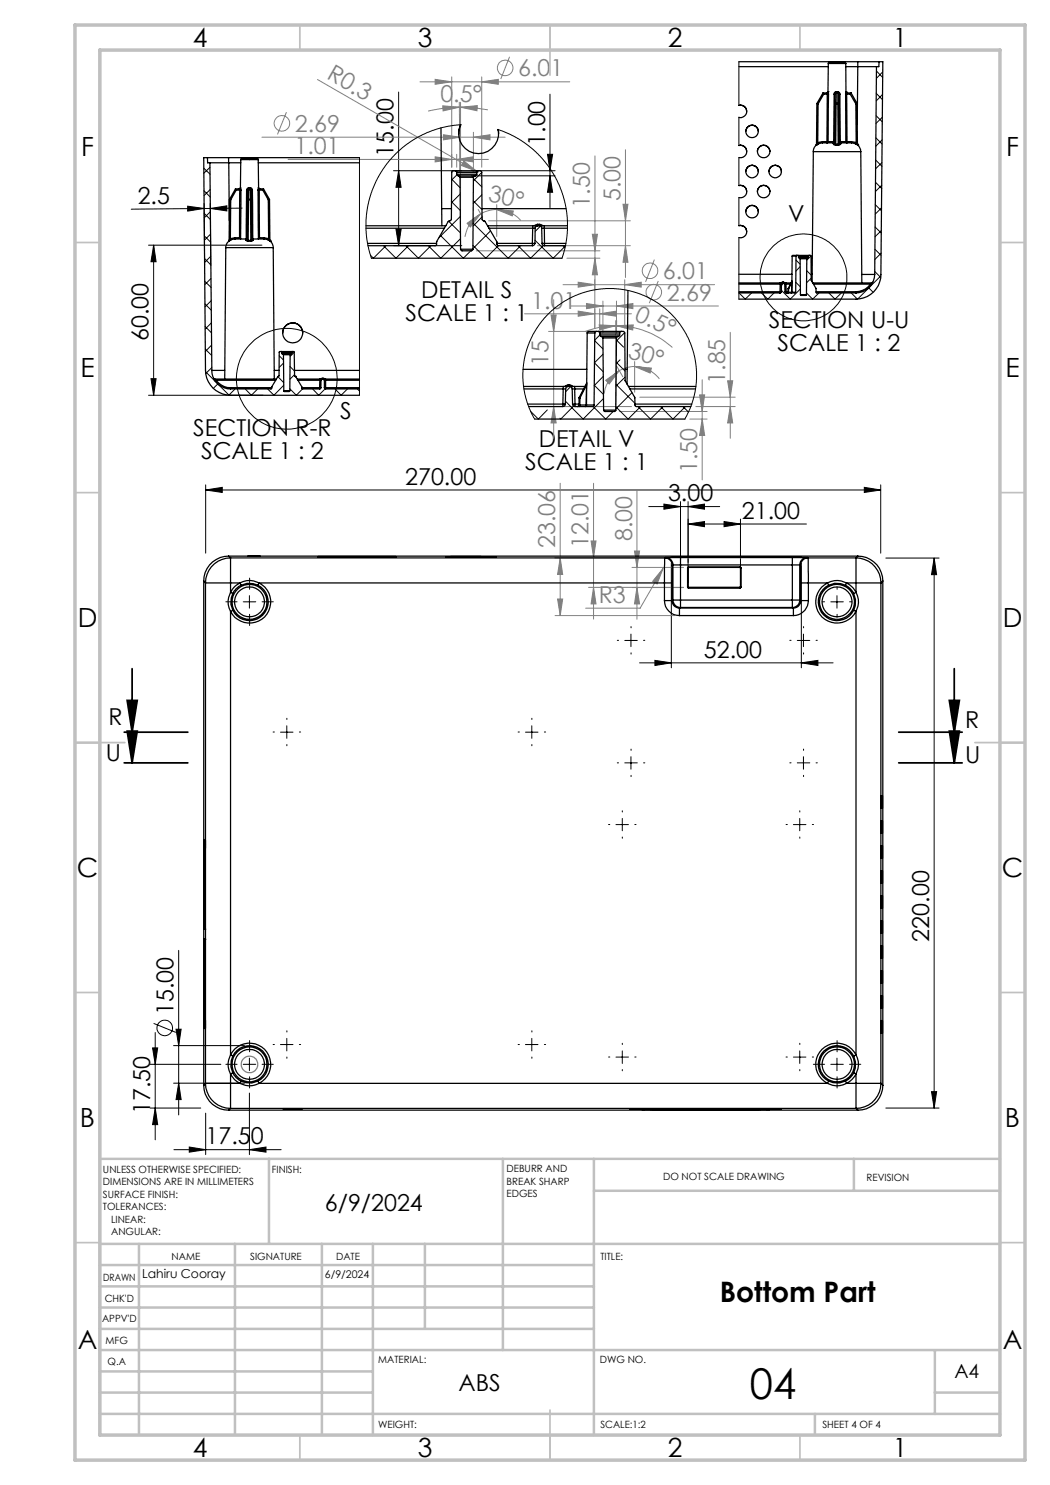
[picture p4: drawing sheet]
<svg xmlns="http://www.w3.org/2000/svg" width="210mm" height="297mm" viewBox="0 0 210 297" stroke-linecap="round" stroke-linejoin="round" font-family="sans-serif">
<g fill="none" stroke="#000" stroke-width=".2">
<path d="M79.7 18.4v30.7M110 18.8v22.7M78.7 34.1h13.7M79.7 34.1l.5 3.4h-1zM94.3 34.1h16.7M94.3 35.2h16.7M109.5 30.9h1l-.5 3.2zM110 35.2l.5 3.2h-1zM29.7 49h22.7M30.7 49l.5 3.3h-1zM30.7 49v30.1M37.5 41.2l3.3 .5-3.3 .5z"/>
<path d="M40.8 40.7l.1 12.4M40.8 41.7l-14.6 .1M40.8 41.7h1.3M42.1 40.7l.1 12.4M42.1 41.7l3.3-.5v1zM48.4 41.6l-6.3 .1M78.7 49.1h13.7M79.2 45.9h1l-.5 3.2zM29.7 79.1h22.9M30.2 75.7h1l-.5 3.4zM41.1 98l3.3-.5v1zM41.1 97v13.6"/>
<path d="M41.1 98h135M172.9 97.5l3.2 .5-3.2 .5zM176.1 97v13.6M49.9 119.1v2.5M129.8 101.3h14.1M132.8 100.8l3.3 .5-3.3 .5zM134.3 112.7v20.9M136.1 100.3v11.7M137.6 104.8l3.3-.5v1zM137.6 104.8h23.7M137.6 101.3l3.3-.5v1zM137.6 100.3v16.2"/>
<path d="M144.8 104.3l3.3 .5-3.3 .5zM148.1 103.8v12.7M160.3 112.7v20.9M167.4 119.1v2.5M177.2 111.6h10.6M186.8 111.6l.5 3.3h-1zM186.8 111.6v110M48.6 120.4h2.6M125 128.1h2.5M126.2 126.8v2.5M127.9 132.6h38.7M131 132.1l3.3 .5-3.3 .5z"/>
<path d="M159.5 128.1h2.5M160.3 132.6l3.3-.5v1zM160.7 126.8v2.5M166.2 120.4h2.5M56.1 146.4h2.5M57.4 145.2v2.5M105.1 146.4h2.5M106.4 145.2v2.5M125 152.6h2.5M126.2 151.3v2.5M159.5 152.6h2.5M160.7 151.3v2.5"/>
<path d="M40.8 167.8v2.1zM41.1 167.8v2.1zM123.2 164.9h2.5M124.5 163.7v2.5M158.7 164.9h2.5M159.9 163.7v2.5M35.7 190.1v32.9M30 212.9h14.2M30.5 209.6h1l-.5 3.3zM30.7 204.7l4.5 1.8M31 206.5v21.5M34.7 216.6h14.2"/>
<path d="M34.7 209.1h14.2M35.2 205.8h1l-.5 3.3zM35.7 216.6l.5 3.3h-1zM40.8 203.9v1.9zM41.1 203.9v1.9zM48.6 212.9h2.6M49.9 218.6v12.3M49.9 211.6v2.5M56.1 208.9h2.5M57.4 207.7v2.5M105.1 208.9h2.5M106.4 207.7v2.5"/>
<path d="M123.2 211.4h2.5M124.5 210.2v2.5M158.7 211.4h2.5M159.9 210.2v2.5M166.2 212.9h2.5M167.4 211.6v2.5M186.3 218.3h1l-.5 3.3zM30 221.6h10.1M31 221.6l.5 3.3h-1zM34.8 229.9h21.4M37.9 229.4l3.2 .5-3.2 .5zM41.1 222.6v8.3"/>
<path d="M49.9 229.9l3.3-.5v1zM177.2 221.6h10.6"/>
<circle cx="160.7" cy="55.5" r="8.7"/>
<circle cx="57.4" cy="75.8" r="10.1"/>
<circle cx="32.9" cy="205.6" r="1.55"/>
</g>
<g fill="none" stroke="#808080" stroke-width=".2">
<path d="M63.5 15.9l31.9 18.4M84 16.4h29.9M87 15.9l3.3 .5-3.3 .5zM90.3 15.4v18M96.3 16.4l3.4-.5v1zM96.3 15.4v18M101.9 11.4l-1.7 4.4M52.4 27.4h48.6M57.3 22.4l-1.8 4.5M57.6 31.9h40.1M87 31.4l3.3 .5-3.3 .5zM88.5 21.2l3.4 .2-3.3 .8z"/>
<path d="M88.7 26.9l3.3 .5-3.3 .6zM91.3 31.9l3.4-.5v1zM91.3 30.9v2.5M91.9 21.4h.2M91.9 21.4a28 28 0 0 0-6.3 .8M91.9 20.5l.1 14v-8M92.1 21.4l3.4-.3-.1 1.1zM92.1 21.4l2.1 .1 3.4 .5M92.1 20.5v28.4M92.8 32.2l2.6 2.1-3.1-1.2zM94.7 27.4l3.3-.5v1.1zM94.7 26.5v8"/>
<path d="M95.4 34.3l.2 .2M119 31.2v26.8M125.1 29.9v25.6M93.4 44.7l2.7-1.9-2 2.6zM95.2 50.2h24.8M95.6 41.9l.9 1.5M96.1 42.8a6.5 6.5 0 0 0-3.1 4.6M97.7 44.2h28.4M99.3 41.9l3.4 .3-.3 1zM99.3 41.9a6.7 6.7 0 0 0-3.2 .9M99.3 41.9a6.2 6.2 0 0 1 4.9 2.2M99.3 40.9v6.4"/>
<path d="M107.5 49.1h18.6M110.7 59.9v27.8M112.6 56.9h30.3M113.4 51.6h6.6M115.6 56.4l3.4 .5-3.4 .5zM118.5 46.8h1l-.5 3.4zM119 55.9v9.7M119 51.6l.5 3.4h-1zM124.6 40.8h1l-.5 3.4zM125 56.9l3.2-.5v1zM125 55.9v9.7M125.1 49.1l.5 3.4h-1z"/>
<path d="M130.9 51.9l-1.8 4.5M131.7 56.2l-1.8 4.4M104.9 62.8h21.4M109.7 66.3h13.5M110.2 63h1l-.5 3.3zM114.2 61.2h29.5M115.6 62.2l3.4 .6-3.4 .4zM117.3 60.7l3.3 .5-3.3 .5zM119.8 65l3.4 .2-3.3 .8zM119.9 62.8l3.4-.6v1zM119.9 61.8v3.8M120.6 60.2v6.4"/>
<path d="M121.1 76.1l2.8-2-2.1 2.7zM123.2 65.2h.1M123.2 65.2a16.9 16.9 0 0 0-6.1 1.1M123.2 64.1v16.9M123.3 61.2l3.3-.5v1zM123.3 60.2v6.4v-2.5M123.3 65.2l3.3-.2-.1 1zM123.3 65.2a17.1 17.1 0 0 1 11.2 4.3M123.4 73.3l1.2 2M123.9 74.1a6.2 6.2 0 0 0-3.1 4.6M126.9 73.3l3.4 .3-.3 1zM126.9 73.3a6.6 6.6 0 0 0-3 .8"/>
<path d="M126.9 73.3a6.2 6.2 0 0 1 5 2.5M126.9 72.3v6.2M128 79.4h19M139.9 79h1l-.5 3.3zM140.4 75.9v20.1M145.5 76.2h1l-.4 3.2zM146 66.5v21.2M109.7 81.3h16.6M110.7 81.3l.5 3.3h-1zM112 96.7v26.4M118.7 96.7v27.1M123.9 82.3h17.5"/>
<path d="M127.4 98v25.9M138 83.8h3.4M139.2 81.3h7.8M140.4 83.8l.5 3.3h-1zM146.1 81.3l.4 3.3h-1zM111 111.6h49.6M111.5 119.8h1l-.5 3.3zM112 111.6l.5 3.3h-1zM117.7 117.5h19M117.7 111.5h17.4M118.2 108.2h1l-.5 3.3zM118.7 117.5l.5 3.3h-1z"/>
<path d="M126.4 113.5h10.3M126.4 117.5h10.3M126.9 110.2h1l-.5 3.3zM127.4 117.5l.5 3.3h-1zM132.6 113.7l-1.2 3.1-.9-.5zM132.6 113.7l-4.6 7.9h-10.9M111 123.1h23.9"/>
<circle cx="101" cy="13.6" r="1.56"/>
<circle cx="56.4" cy="24.7" r="1.56"/>
<circle cx="130" cy="54.2" r="1.56"/>
<circle cx="130.8" cy="58.4" r="1.56"/>
</g>
<path d="M26.4 133.7v18.9M190.9 133.7v18.9M24.8 152.6h12.8M24.8 146.4h12.8M25.4 146.2h2l-1 6.4zM25.4 140.1h2l-1 6.3zM179.7 152.6h12.7M179.7 146.4h12.7M189.9 146.2h2l-1 6.4zM189.9 140.1h2l-1 6.3z" fill="none" stroke="#000" stroke-width=".35"/>
<circle cx="49.9" cy="212.9" r="1.65" fill="none" stroke="#808080" stroke-width=".25"/>
<g fill="none" stroke="#c0c0c0" stroke-width=".35">
<path d="M60 5v5M110 5v10M160 5v5M15 48.5h5M200 48.5h5M15 98.5h5M200 98.5h5M15 148.5h10M195 148.5h10M15 198.5h5M200 198.5h5M15 248.5h5"/>
<path d="M200 248.5h5M60 287v5M110 282v10M160 287v5"/>
</g>
<g fill="none" stroke="#c0c0c0" stroke-width=".5">
<path d="M53.8 231.8v17M100.6 231.8v38.2M118.8 231.8v55.2M118.8 238.2h81.2M170.8 231.8v6.4M200 231.8h-180v55.2M20 248.8h180M20 257.3h98.8M20 253h98.8M27.8 248.8v38.2M47 248.8v38.2M64.4 248.8v38.2"/>
<path d="M74.6 248.8v38.2M85 248.8v17M20 265.8h98.8M20 261.5h98.8M20 278.5h54.6M20 274.3h54.6M20 270h180M187 278.5h13M187 270v12.8M20 282.8h180M163 282.8v4.2"/>
</g>
<path d="M15 5h190v287h-190zM20 10h180v277h-180z" fill="none" stroke="#c0c0c0" stroke-width=".7"/>
<g fill="none" stroke="#000" stroke-width=".2" stroke-dasharray="15.2 1.3 1.3 1.3">
<path d="M49.9 117.9v-2.3M167.4 117.9v-.5M47.4 120.4h-2.2M49.9 122.9v2.2M52.4 120.4h2.3M123.7 128.1h-.2M126.2 125.6v-.3M126.2 130.6v.2M128.7 128.1h.3M158.2 128.1h-.2M160.7 125.6v-.3M160.7 130.6v.2"/>
<path d="M163.2 128.1h.3M164.9 120.4h-.5M167.4 122.9v.5M169.9 120.4h.5M54.9 146.4h-.3M57.4 143.9v-.2M57.4 148.9v.3M59.9 146.4h.2M103.9 146.4h-.3M106.4 143.9v-.2M106.4 148.9v.3M108.9 146.4h.2"/>
<path d="M123.7 152.6h-.2M126.2 150.1v-.3M126.2 155.1v.2M128.7 152.6h.3M158.2 152.6h-.2M160.7 150.1v-.3M160.7 155.1v.2M163.2 152.6h.3M122 164.9h-.3M124.5 162.4v-.2M124.5 167.4v.3M127 164.9h.2"/>
<path d="M157.5 164.9h-.3M160 162.4v-.2M160 167.4v.3M162.5 164.9h.2M47.4 212.9h-2.2M49.9 210.4v-2.3M49.9 215.4v2.2M52.4 212.9h2.3M54.9 208.9h-.3M57.4 206.4v-.2M57.4 211.4v.3M59.9 208.9h.2"/>
<path d="M103.9 208.9h-.3M106.4 206.4v-.2M106.4 211.4v.3M108.9 208.9h.2M122 211.4h-.3M124.5 208.9v-.2M124.5 213.9v.3M127 211.4h.2M157.5 211.4h-.3M160 208.9v-.2M160 213.9v.3M162.5 211.4h.2"/>
<path d="M164.9 212.9h-2.2M167.4 210.4v-2.3M167.4 215.4v2.2M169.9 212.9h2.3"/>
</g>
<g fill="#000">
<path d="M37.5 41.2l3.3 .5-3.3 .5zM42.1 41.7l3.3-.5v1z"/>
<path d="M41.1 98l3.3-.5v1zM172.9 97.5l3.2 .5-3.2 .5zM131 132.1l3.3 .5-3.3 .5zM160.3 132.6l3.3-.5v1zM137.6 104.8l3.3-.5v1zM144.8 104.3l3.3 .5-3.3 .5z"/>
<path d="M137.6 101.3l3.3-.5v1zM132.8 100.8l3.3 .5-3.3 .5z"/>
<path d="M189.9 146.2h2l-1 6.4zM25.4 146.2h2l-1 6.4z"/>
<path d="M189.9 140.1h2l-1 6.3zM25.4 140.1h2l-1 6.3z"/>
<path d="M30.5 209.6h1l-.5 3.3zM31 221.6l.5 3.3h-1zM109.5 30.9h1l-.5 3.2zM110 35.2l.5 3.2h-1z"/>
<path d="M35.7 216.6l.5 3.3h-1zM35.2 205.8h1l-.5 3.3zM186.3 218.3h1l-.5 3.3zM186.8 111.6l.5 3.3h-1zM30.2 75.7h1l-.5 3.4zM30.7 49l.5 3.3h-1zM79.2 45.9h1l-.5 3.2zM79.7 34.1l.5 3.4h-1z"/>
<path d="M49.9 229.9l3.3-.5v1zM37.9 229.4l3.2 .5-3.2 .5z"/>
</g>
<g fill="#808080">
<path d="M92.8 32.2l2.6 2.1-3.1-1.2z"/>
<path d="M123.3 65.2l3.3-.2-.1 1zM119.8 65l3.4 .2-3.3 .8z"/>
<path d="M126.9 73.3l3.4 .3-.3 1zM121.1 76.1l2.8-2-2.1 2.7z"/>
<path d="M99.3 41.9l3.4 .3-.3 1zM93.4 44.7l2.7-1.9-2 2.6z"/>
<path d="M92.1 21.4l3.4-.3-.1 1.1zM88.5 21.2l3.4 .2-3.3 .8z"/>
<path d="M91.3 31.9l3.4-.5v1zM87 31.4l3.3 .5-3.3 .5zM119.9 62.8l3.4-.6v1zM115.6 62.2l3.4 .6-3.4 .4z"/>
<path d="M96.3 16.4l3.4-.5v1zM87 15.9l3.3 .5-3.3 .5zM125 56.9l3.2-.5v1zM115.6 56.4l3.4 .5-3.4 .5z"/>
<path d="M132.6 113.7l-2.1 2.6 .9 .5zM88.7 26.9l3.3 .5-3.3 .6zM94.7 27.4l3.3-.5v1.1zM117.3 60.7l3.3 .5-3.3 .5zM123.3 61.2l3.3-.5v1z"/>
<path d="M118.7 117.5l.5 3.3h-1zM118.2 108.2h1l-.5 3.3zM111.5 119.8h1l-.5 3.3zM112 111.6l.5 3.3h-1z"/>
<path d="M126.9 110.2h1l-.5 3.3zM127.4 117.5l.5 3.3h-1zM118.5 46.8h1l-.5 3.4zM119 51.6l.5 3.4h-1zM124.6 40.8h1l-.5 3.4zM125.1 49.1l.5 3.4h-1zM110.2 63h1l-.5 3.3zM110.7 81.3l.5 3.3h-1zM145.5 76.2h1l-.4 3.2zM146.1 81.3l.4 3.3h-1zM139.9 79h1l-.5 3.3zM140.4 83.8l.5 3.3h-1z"/>
</g>
<g fill="none" stroke="#000" stroke-width=".25">
<path d="M147.8 13.3h17.8M147.8 12.3h23.8M164.6 18.6l.1 .2M164.6 18.6h.7M164.6 18.6l-1.2 2.1M164.7 18.8h.8M164.7 18.8l-1.1 2M165.3 18.6l.2 .2M165.5 18.8l-.1 9.5M165.5 18.8h.2M165.6 18.3l-.3 .3M165.6 18.3l.1 .5"/>
<path d="M165.6 18.3h.1M165.7 12.7l.1-.3h3.1l.3 .3M165.7 12.7h3.5M165.7 12.7l-.1 5.6M165.7 18.8l-.1 9.5M166.8 18.8h.2M166.8 18.8l-.1 9.5M167 18.8v2M167.3 18.6h.1M167.3 18.6l-.3 .2M167.3 18.3l-.4 .2-.1 .3M167.3 18.3v.3"/>
<path d="M167.3 18.3h.2M167.3 18.6l-.1 2.1M167.3 18.6h.3M167.5 18.3l.4 .3 .1 .2M167.5 18.3l.1 .3M167.6 18.6h.1M167.6 18.6l.2 .2M167.6 18.6v2.1M167.8 18.8h.2M167.8 18.8v2M168 18.8l.1 9.5M169.1 18.8l.1 9.5"/>
<path d="M169.1 18.8h.2M169.2 12.7v5.6M169.2 13.3h2.4M169.2 18.3l.2 .3M169.2 18.3l-.1 .5M169.2 18.3h.1M169.3 18.8l.1 9.5M169.3 18.8h.7M169.4 18.6l-.1 .2M169.4 18.6h.8M170 18.8l1.2 2M170.2 18.6l-.2 .2"/>
<path d="M170.2 18.6l1.2 2.1M171.6 13.3h3.7M171.6 12.3h4.2M171.6 12.3v1M171.6 13.3l-.2 11.6M175.3 13.3l-.4 41.6M175.8 12.3h.8l-.4 42.6a4.9 4.9 0 0 1-5 4.9h-23.4M175.8 12.3v1h-.5M41.5 31.5h-.8l.4 42.6a5 5 0 0 0 5 5h25.8M41.5 31.5h4.2M41.5 31.5v1.1h.5M42 32.6h3.8"/>
<path d="M42 32.6l.4 41.5M45.7 31.5h26.2M45.7 31.5v1.1M45.8 32.6h2.4M45.8 32.6l.1 11.5M45.9 39.9l.2 .1M45.9 39.9l-.1 8.2M46.1 40v7.8M47.1 37.8l.1 .2M47.1 37.8h.8M47.1 37.8l-1.2 2.1M47.2 38h.7"/>
<path d="M47.2 38l-1.1 2M47.9 37.8v.2M47.9 38v9.6M47.9 38h.3M48.1 37.5l-.3 .3M48.1 37.5h.1M48.1 37.5l.1 .5M48.1 37.5l-.2 .3M48.2 31.9l.1-.2h3.2l.1 .2M48.2 31.9h3.4M48.2 31.9l-.1 5.6M48.2 38l-.1 9.8-.2-.2"/>
<path d="M49.3 38h.2M49.3 38l-.1 9.8M49.5 40h.2M49.5 40l-.1 7.8M49.5 38v2M49.7 39.9l-.2 .1M49.7 39.9v.1M49.7 40l-.1 8.1M49.7 40h.4M49.7 39.9h.4M49.7 37.9l-.2 .1M49.7 37.8v.1"/>
<path d="M49.7 37.8l-.2 .2M49.7 37.5l-.3 .2-.1 .3M49.7 37.5v.3M49.7 37.5h.4M49.7 37.9h.4M49.7 37.9v2M49.7 37.8h.4M50.1 37.9l.2 .1M50.1 37.8v.1M50.1 37.8l.2 .2M50.1 37.5l.2 .1 .2 .4M50.1 37.5v.3"/>
<path d="M50.1 37.9v2M50.1 40h.2M50.1 39.9v.1M50.1 39.9l.2 .1M50.1 40l.1 8.1M50.3 38h.2M50.3 38v2M50.3 40l.1 7.8M50.5 38l.1 9.8M51.6 38l.1 9.8 .2-.2M51.6 38h.3M51.6 31.9l.1 5.6"/>
<path d="M51.6 32.6h20.3M51.7 37.5l-.1 .5M51.7 37.5l.2 .3M51.7 37.5h.1M51.7 37.5l.3 .3M51.9 38v9.6M51.9 38h.7M51.9 37.8v.2M51.9 37.8h.8M52.6 38l1.1 2M52.7 37.8l-.1 .2M52.7 37.8l1.2 2.1"/>
<path d="M53.7 40v7.8M53.9 39.9l-.2 .1M53.9 39.9l.1 8.2M88.2 25.6l.2 19.6M91.1 34.1h-.5l-.3 .3-.1 9.6-.6 .3-2.3 4v.6l-.1 .2h-13.6M91.1 34.1l.2 .4M91.1 34.1h4.5M91.3 34.9l.4 .3M91.3 34.5h4.1M91.3 34.9h4.1M91.3 34.5v.4M91.7 35.2l.3 .3"/>
<path d="M91.7 35.2h3.3M92 35.5h2.7M92 35.5l.1 14.3M92.1 24.9a4 4 0 0 0 3.1 5.8 4 4 0 0 0 4.4-4.8M92.2 24.9l-.2 .4-.3 1.4M94.7 35.5l-.1 14.3M95 35.2l-.3 .3M95.4 34.9l-.4 .3M95.4 34.5v.4M95.6 34.1l-.2 .4M95.6 34.1h.5l.2 .3 .1 9.4 .3 .4M99.6 25.9l.1 .8"/>
<path d="M147.8 21.1a1.24 1.24 0 0 1 1.5 1.2 1.24 1.24 0 0 1-1.5 1.2M147.8 21.1a1.23 1.23 0 0 1 1.5 1.2M149.2 34.3a1.25 1.25 0 0 1 1.2-1.2 1.25 1.25 0 0 1 1.3 1.2M149.2 26.3a1.25 1.25 0 0 1 1.2-1.3 1.25 1.25 0 0 1 1.3 1.3M149.3 30.3a1.21 1.21 0 0 0-1.5-1.2 1.24 1.24 0 0 1 1.5 1.2 1.24 1.24 0 0 1-1.5 1.2M149.3 38.3v-.1a1.23 1.23 0 0 0-1.5-1.1 1.24 1.24 0 0 1 1.5 1.2 1.24 1.24 0 0 1-1.5 1.2M151.5 38.3a1.25 1.25 0 0 1 1.2-1.2 1.25 1.25 0 0 1 1.3 1.2M151.5 30.3a1.25 1.25 0 0 1 1.2-1.2 1.25 1.25 0 0 1 1.3 1.2M153.8 34.3a1.25 1.25 0 0 1 1.2-1.2 1.25 1.25 0 0 1 1.3 1.2M162.7 30.3h9.5M162.7 30.3l-.3 26M163.2 29a1.75 1.75 0 0 0-.5 1.3"/>
<path d="M163.2 29h.1M163.3 28.9l-.1 .1M163.4 20.7l.2 .1M163.4 20.7l-.1 8.2M163.5 28.6l.2 .2M163.5 28.6l-.2 .3M163.6 20.8l-.1 7.8M163.7 28.8l-.5 .2M164.5 28.6l-.8 .2M164.5 28.6h2.2M164.5 28.3l-1 .3M164.5 28.3v.3"/>
<path d="M164.5 28.3h.9M165.4 28.3v.3l.2-.3M165.4 28.3h.2M165.6 28.3h1.1M166.7 28.6v.2M166.7 28.8l.1 .2h.3M166.7 28.3l.2 .1-.2 .2M166.7 28.3v.3M166.9 28.6l-.2 .2M166.9 28.6l.2 .3M167 20.8l-.1 7.8M167.1 29h.5"/>
<path d="M167.1 28.9v.1M167.1 28.9h.5M167.2 20.7h.1M167.2 20.7l-.2 .1M167.2 20.7l-.1 8.2M167.2 20.7h.4M167.6 20.7h.1M167.6 20.7l.2 .1M167.6 20.7v8.2M167.6 28.9v.1M167.8 20.8l.1 7.8M167.9 28.6l-.3 .3"/>
<path d="M167.9 28.6l.2 .2M168.1 28.3l-.2 .1 .2 .2M168.1 28.3v.3M168.1 28.3h1.1M168.1 28.8l-.5 .2M168.1 28.6v.2M168.1 28.6h2.2M169.2 28.3l.1 .3 .1-.3M169.2 28.3h.2M169.4 28.3h.9M170.3 28.6l.8 .2M170.3 28.3l.9 .3"/>
<path d="M170.3 28.3v.3M171.1 28.8l.5 .2M171.2 20.8v7.8M171.2 28.6l-.1 .2M171.2 28.6l.3 .3M171.4 20.7l-.2 .1M171.4 20.7l.1 8.2M171.5 28.9l.1 .1M171.5 28.9h.1M171.6 29l.3 .5 .3 .8M171.6 29h.1M172.2 30.3l.2 26.3"/>
<path d="M45.2 49.5h9.4M45.2 49.5l-.3 26.3M45.7 48.3a1.61 1.61 0 0 0-.5 1.2M45.7 48.3h.1M45.8 48.1l-.1 .2M46.1 47.8l.1 .2M46.1 47.8l-.3 .3M46.2 48l-.5 .3M47 47.8l-.8 .2M47 47.8h2.1M47 47.6l-.9 .2M47 47.6v.2"/>
<path d="M47 47.6h.9M49.1 47.8l.1 .2M49.2 48l.1 .2 .4 .1M49.4 47.8l.2 .3M49.4 47.8l-.2 .2M49.4 47.6l-.3 .2M49.6 48.1l.1 .2M49.6 48.1h.6M49.7 48.3h.4M50.2 48.1l-.1 .2M50.4 47.8l-.2 .3M50.4 47.8l.2 .2"/>
<path d="M50.4 47.6l.3 .2M50.6 48l-.1 .2-.4 .1M50.7 47.8l-.1 .2M50.7 47.8h2.1M51.9 47.6h.9M52.8 47.8l.8 .2M52.8 47.6v.2M52.8 47.6l.9 .2M53.6 48l.5 .3M53.7 47.8l-.1 .2M53.7 47.8l.3 .3M54 48.1l.1 .2"/>
<path d="M54 48.1h.1M54.1 48.3a1.61 1.61 0 0 1 .5 1.2M54.1 48.3h.1M54.6 49.5l.3 26.3M73.2 45.2h16M73.2 45.6h15.7M73.5 48.7h13.8M74.3 51.6h38.1M88.3 41.7h2M92.1 49.8l.3 .4h1.9l.3-.4M92.1 49.8h2.5M96.4 41.7h16.8"/>
<path d="M96.7 44.2h.1M96.8 44.2l.2 .1 2.3 4 .1 .6 .2 .2h6.9M97.5 45.2h9M97.8 45.6h8.7M99.4 48.7h7.1M106.5 48.7v.4M106.5 48.7h.5M106.5 45.6h.5M106.5 45.2v.4M106.5 45.2h1M106.5 45.6v3.1M107 48.7l-.2 .4h-.3"/>
<path d="M107 45.6v3.1M107.5 45.2l-.3 .1-.2 .3M107.5 44.9v.3M107.5 44.9l-.6 .3M107.5 45.2h.3M107.5 44.9h.3M107.8 45.2l.5 .2v.2M107.8 45.2h1.1M107.8 44.9v.3M107.8 44.9l.7 .3M108.3 45.6h.6M108.3 45.6l.1 3.1"/>
<path d="M108.4 48.7l.2 .4h.3M108.4 48.7h.5M108.9 45.2v.4M108.9 45.2h4.6M108.9 45.6v3.1M108.9 45.6h4.6M108.9 48.7v.4M108.9 49.1h4.2M108.9 48.7h4.3M125.6 58.1l-.2 18.7M147.8 45.1a1.24 1.24 0 0 1 1.5 1.2 1.24 1.24 0 0 1-1.5 1.2M147.8 45.2a1.19 1.19 0 0 1 1.5 1.2"/>
<path d="M147.8 58.6h8.2M147.8 56.6h8.2M147.8 58.3h8.2M147.8 56.8h8.2M147.8 54.9h10.6M149.2 42.3a1.25 1.25 0 0 1 1.2-1.2 1.25 1.25 0 0 1 1.3 1.2M156 58.3h.3M156 58.3v.3M156 56.8h.3M156 56.6v.2M156 56.6h.5M156 56.8v1.5"/>
<path d="M156.3 58.3l-.3 .3M156.3 56.8v1.5M156.5 56.6l-.2 .2M156.5 56.4v.2M156.5 56.4l-.3 .2M156.5 56.6h.2M156.5 56.4h.2M156.7 56.6l.3 .2M156.7 56.6h.5M156.7 56.4v.2M156.7 56.4l.3 .2M157 56.8h.2"/>
<path d="M157 56.8v1.5M157 58.3l.2 .3M157 58.3h.2M157.2 56.6v.2M157.2 56.6h1M157.2 56.8v1.5M157.2 56.8h.9M157.2 58.3v.3M157.2 58.3h.4M157.6 58.5l-.1 .1M157.6 58.5h.1M157.6 57.7h.1"/>
<path d="M157.6 57.7v.8M157.7 57.7h-.1M157.7 57.7h.1M157.7 58.5l-.1 .1M157.7 58.5h.6M157.7 57.7v.8M158.3 58.5h.1M158.3 58.5v.1M158.4 58.5l-.2 .1M158.4 58.5h.7M158.4 56.4h.1M158.4 56.4l-.1 2.1"/>
<path d="M158.4 56.4l-.7 1.3M158.4 56.3v.1M158.4 56.2l-.7 1.5M158.4 51.2h.8M158.4 51.2v7.3M159.1 58.5l-.1 .1h-1.8M159.2 51.2l-.1 7.3M159.3 51.1h-.8l-.1 .1M159.3 51.1l-.1 .1M159.3 51.1h.3M159.6 51.1l.1 .1M159.6 51.1h2.3"/>
<path d="M159.7 51.4l.2 .2M159.7 51.4h2M159.7 51.2h2M159.7 51.2v.2M159.9 51.6l.1 .1M159.9 51.6h1.6M160 51.7h1.4M160 51.7l.1 7.2M160.1 58.9l.1 .2h1l.1-.2M160.1 58.9h1.2M161.4 51.7l-.1 7.2M161.5 51.6l-.1 .1"/>
<path d="M161.7 51.4l-.2 .2M161.7 51.2v.2M161.9 51.1l-.2 .1M161.9 51.1l.3 .1v4.9l1 1.6 .1 .9h7.9M162.2 54.9h.3M162.6 56.6h11.7M162.7 56.8h11.4M163.2 58.3h8M171.2 58.3v.3M174.1 56.8l.2 .2M174.1 56.8a3.4 3.4 0 0 1-2.9 1.5M174.3 56.6l-.2 .2"/>
<path d="M174.6 56.4l-.3 .2M174.9 54.9a3.8 3.8 0 0 1-3.7 3.7M174.9 54.9h-2.5M42.4 74.1a3.7 3.7 0 0 0 3.7 3.7M42.4 74.1h2.5M42.9 75.8l-.2-.1 .3 .5 .2-.1M42.9 75.8l.3 .3M42.9 75.8h12.4M43.2 76.1a3.7 3.7 0 0 0 2.9 1.4M43.2 76.1h11.9M46.1 77.5v.3M46.1 77.5h8.2"/>
<path d="M54.9 74.1h.9M55.6 75.3l-1.3 2.1v.4h-8.2M55.6 75.3h.1M56.2 70.3l-.4 .1v4.8l-.1 .1M56.2 70.3l.2 .1M56.2 70.3h2.3M56.4 70.7l.2 .1M56.4 70.4h1.9M56.4 70.7h1.9M56.4 70.4v.3M56.6 70.8l.1 .1M56.6 70.8h1.6"/>
<path d="M56.6 66.6a1.99 1.99 0 0 1 1.9-2 1.99 1.99 0 0 1 2 2M56.7 70.9h1.3M56.7 70.9l.1 7.2M56.8 78.1l.1 .2h.9l.2-.2M56.8 78.1h1.2M58 70.9v7.2M58.2 70.8l-.2 .1M58.3 70.7l-.1 .1M58.3 70.4v.3M58.5 70.3l-.2 .1M58.5 70.3l.3 .1 .1 4.8 .2 .1M58.9 74.1h13"/>
<path d="M59.1 75.3h.1M59.1 75.3l1.3 2.1v.4h3.5M59.4 75.8h4.6M59.6 76.1h4.4M60.4 77.5h3.5M63.9 77.5v.3M63.9 77.5h.3M64 76.1h.2M64 75.8v.3M64 75.8h.5M64 76.1l-.1 1.4M64.2 77.5l-.3 .3"/>
<path d="M64.2 76.1v1.4M64.5 75.8l-.3 .3M64.5 75.7v.1M64.5 75.7l-.4 .1M64.5 75.8h.1M64.5 75.7h.1M64.6 75.8l.3 .3M64.6 75.8h.5M64.6 75.7v.1M64.6 75.7l.3 .1M64.9 77.5l.2 .3M64.9 76.1h.2"/>
<path d="M64.9 77.5h.2M64.9 76.1v1.4M65.1 77.5v.3M65.1 75.8v.3M65.1 77.8h6.8M65.1 75.8h6.8M65.1 77.5h6.8M65.1 76.1v1.4M65.1 76.1h6.8M104.6 73.9h12.8M104.7 77.3h7.9M104.8 77.8h7.8"/>
<path d="M112.6 77.8h.5M112.6 77.3v.5M112.6 77.3h1M112.6 77.8v3M113.1 77.8v3M113.6 77.3l-.3 .1-.2 .4M113.6 77v.3M113.6 77l-.6 .3M113.6 77.3h.3M113.6 77h.3M113.9 77.3l.4 .1 .1 .4M113.9 77.3h1"/>
<path d="M113.9 77v.3M113.9 77l.7 .3M114.4 77.8h.5M114.4 77.8l.1 3M114.9 77.3v.5M114.9 77.8h1.8M114.9 77.3h2.1M114.9 77.8l.1 3M115.8 79.6h.2M115.8 79.6v1.4M115.9 79.5l-.1 .1M115.9 79.5l.1 .1"/>
<path d="M116 79.6v1.4M117.3 77h.1M117.3 77l-.1 4M117.3 77l-1.3 2.6M117.4 76.8l-.1 .2M117.4 76.5l-1.5 3M117.4 66.6h1.6M117.4 66.6l-.1 14.4M119 66.6l-.2 14.4M119.2 66.3h-1.4l-.4 .3M119.2 66.3l-.2 .3M119.2 66.3h.5"/>
<path d="M119.7 66.3l.2 .3M119.7 66.3h4.5M119.9 67l.4 .3M119.9 67h4M119.9 66.6h4M119.9 66.6v.4M120.3 67.3l.3 .3M120.3 67.3h3.3M120.6 67.6h2.7M120.6 67.6l.1 14.4M123.3 67.6l-.1 14.4M123.6 67.3l-.3 .3"/>
<path d="M123.9 67v.2l-.3 .1M123.9 66.6v.4M124.2 66.3l-.3 .3M124.2 66.3h.6l.2 .2v9.6l2 3.4v1.7l.2 .1h11M125 73.9h.4M125.7 77.3h13.5M126 77.8h13.1M105.6 80.8h7M105.7 81.3h6.9M106.9 83.8h30.1M112.6 80.8h.5M112.6 80.8v.5"/>
<path d="M113.1 80.8l-.2 .4-.3 .1M114.5 80.8l.2 .4 .3 .1M114.5 80.8h.5M115 80.8v.5M115 80.8h.8M115.8 81l-.3 .3M115.8 81h.2M116 81l-.2 .3M116 81h1.2M117.2 81h.1M117.2 81v.2M117.3 81l-.3 .3"/>
<path d="M117.3 81h1.5M118.8 81l-.2 .3h-3.6M120.7 82l.3 .3h1.9l.3-.3M120.7 82h2.5M127 80.8h11.4M40.7 116.2l.4 .4M40.7 116.2v100.9M41.1 116.6h5M41.1 116.6v100.1M45.7 111.2a5 5 0 0 0-5 5M45.7 111.2l.4 .4M45.7 111.2h125.9"/>
<path d="M46.1 118.5a3.9 3.9 0 0 0 0 3.8M46.1 118.5l.5 .2M46.1 111.6v5M46.1 111.6a5 5 0 0 0-5 5M46.1 116.6v1.9M46.1 116.6h1.9M46.1 111.6h86.9M46.6 118.7l-.4 .9v1.3l.4 1.2M48 116.6a4 4 0 0 0-1.9 1.9M48 116.6l.2 .4M48 116.6a4 4 0 0 1 3.8 0M48.2 117a3.2 3.2 0 0 0-1.6 1.7"/>
<path d="M48.2 117l1.2-.3h1.3l.9 .3M49.5 111.3h2.5zM51.6 117a3.7 3.7 0 0 1 .9 6 3.7 3.7 0 0 1-5.9-.9M51.8 116.6a4.2 4.2 0 0 1 1.1 6.8 4.2 4.2 0 0 1-6.8-1.1M51.8 116.6l-.2 .4M51.8 116.6h81.1M63.6 111.3h15.6v.2h-15.6zM63.6 111.4h15.6M89.1 111.3h8.1zM89.1 111.4l10.1 .1zM132.9 116.6h1.5M132.9 116.6v3.5"/>
<path d="M133 111.6l-.1 5M133 111.6a1.51 1.51 0 0 1 1.4 1.5M133.1 111.5a1.45 1.45 0 0 1 1.5 1.5M133.1 111.5l-.1 .1M134.4 116.6v3.5M134.4 113.1v3.5M134.6 113l-.2 .1M134.6 113v7M136.1 111.5h-3M136.1 111.5v1.5M136.1 113h-1.5M136.1 111.5h22.4"/>
<path d="M136.1 113v7M136.1 113h22.4M137.5 117.4l.2 .2M137.5 113.6h.1M137.5 117.4h.1M137.5 113.6v3.8M137.6 117.4l.1 .1M137.6 113.6v3.8M137.7 113.4l-.2 .2M137.7 113.4v.1M137.7 113.5l-.1 .1M137.7 117.5v.1"/>
<path d="M137.7 117.6h10.3M137.7 113.4h10.3M137.7 113.5h10.3M137.7 117.5h10.3M137.7 117.5h.1M148 113.4l.2 .2M148 113.4v.1M148 113.5l.1 .1M148 117.5v.1M148 117.5h.1M148.1 113.6h.1M148.1 117.4h.1"/>
<path d="M148.1 117.4l-.1 .1M148.1 113.6v3.8M148.2 117.4l-.2 .2M148.2 113.6v3.8M149.4 111.4h4zM158.5 111.5h3M158.5 113h1.4M158.5 111.5v1.5M158.5 113v7M159.9 113v7M159.9 113l.2 .1M160.1 113.1l.1 3.5"/>
<path d="M160.2 116.6h1.5M160.2 116.6v3.5M161.5 111.5a1.51 1.51 0 0 0-1.6 1.5M161.5 111.5l.1 .1M161.6 111.6l.1 5M161.6 111.6a1.57 1.57 0 0 0-1.5 1.5M161.6 111.6h9.6M161.7 116.6h3.8M161.7 116.6v3.5M165.5 116.6a4.2 4.2 0 0 0-1.1 6.8 4.2 4.2 0 0 0 6.8-1.1M165.5 116.6l.2 .4M165.5 116.6a3.9 3.9 0 0 1 3.8 0"/>
<path d="M165.7 117a3.7 3.7 0 0 0-.9 6 3.7 3.7 0 0 0 5.9-.9M165.7 117l1.2-.3h1.3l.9 .3M169.1 117a3.5 3.5 0 0 1 1.6 1.7M169.3 116.6a4.3 4.3 0 0 1 1.9 1.9M169.3 116.6l-.2 .4M169.3 116.6h1.9M170.7 118.7l.4 1.2v1.2l-.4 1M171.2 116.6h5M171.2 118.5a3.9 3.9 0 0 1 0 3.8M171.2 118.5l-.5 .2M171.2 111.6v5M171.2 111.6a5 5 0 0 1 5 5"/>
<path d="M171.2 116.6v1.9M171.6 111.2a5 5 0 0 1 5 5M171.6 111.2l-.4 .4M176.2 116.6v100.1M176.6 116.2l-.4 .4M176.6 116.2v100.9M46.1 122.3v88.7M46.6 122.1l-.5 .2M132.9 120.1a3 3 0 0 0 3 3M132.9 120.1h1.5M134.4 120.1a1.51 1.51 0 0 0 1.5 1.5M134.6 120a1.51 1.51 0 0 0 1.5 1.5"/>
<path d="M134.6 120h1.5M134.6 120l-.2 .1M135.9 121.6v1.5M135.9 123.1h22.8M135.9 121.6h22.8M136.1 120v1.5M136.1 121.5l-.2 .1M136.1 121.5h22.4M136.1 120h22.4M158.5 120h1.4M158.5 120v1.5M158.5 121.5l.2 .1"/>
<path d="M158.7 121.6v1.5M159.9 120a1.45 1.45 0 0 1-1.4 1.5M159.9 120l.3 .1M160.2 120.1a1.49 1.49 0 0 1-1.5 1.5M160.2 120.1h1.5M161.7 120.1a2.99 2.99 0 0 1-3 3M170.7 122.1l.5 .2M171.2 122.3v88.7M176.2 159.1h.3v2.5h-.3zM40.8 168v1.7zM40.9 169.6l-.1 16.2M40.9 174.7l-.1 11.1"/>
<path d="M40.9 176.1l.1 9.7M40.9 169.6l.2 16.2M40.9 174.7l.1 11.1M40.9 176.1l-.1 9.7M40.9 169.6v5.1M40.9 176.1v4.3M40.9 174.7h.1M41.1 168v1.7zM176.2 164.1h.3v2.5h-.3zM176.2 169.1h.3v2.5h-.3zM176.2 174.1h.3v2.5h-.3zM176.2 179.1h.3v2.5h-.3z"/>
<path d="M40.8 187.9l.1 16.2M40.8 185.8h.1M40.8 187.9h.1M40.8 187.9l.1 9.7M40.8 187.9l.1 11.2M40.9 187.9v5.4M40.9 187.9v3.9M40.9 180.4l.2 5.4M40.9 180.4v5.4M40.9 182l.1 3.8M40.9 184.7l.1 1.1M40.9 187.9v1.1"/>
<path d="M40.9 182v3.8M40.9 184.7v1.1M40.9 182v2.7M40.9 189v2.8M40.9 193.3v4.3M40.9 199.1v5M40.9 199.1h.1M40.9 193.3h.1M40.9 180.4h.1M41 185.8h.1M41 187.9l-.1 3.9M41 187.9h.1"/>
<path d="M41 187.9l-.1 1.1M41 187.9l-.1 11.2M41 187.9l-.1 9.7M41.1 187.9l-.2 16.2M41.1 187.9l-.2 5.4M176.2 184.1h.3v2.5h-.3zM176.2 189.1h.3v2.5h-.3zM176.2 194.1h.3v2.5h-.3zM176.2 199.1h.3v2.5h-.3zM40.7 217.1a5 5 0 0 0 5 4.9M40.8 204v1.7zM41.1 204v1.7z"/>
<path d="M41.1 216.7h5M41.1 216.7a5 5 0 0 0 5 5M41.1 216.7l-.4 .4M46.1 216.7v5M46.1 214.8a4 4 0 0 0 1.9 1.9M46.1 211l.5 .2M46.1 211a4.3 4.3 0 0 1 6.8-1.1 4.3 4.3 0 0 1-1.1 6.8M46.1 211a4 4 0 0 0 0 3.8M46.1 216.7h1.9M46.1 214.8v1.9M46.6 214.6l-.5 .2M46.6 214.6a3.2 3.2 0 0 0 1.6 1.6"/>
<path d="M46.6 211.2a3.7 3.7 0 0 1 6-1 3.7 3.7 0 0 1-1 6M46.6 211.2l-.4 .9v1.3l.4 1.2M48 216.7a4 4 0 0 0 3.8 0M48.2 216.2l.9 .3 1.3 .1 1.2-.4M48.2 216.2l-.2 .5M51.6 216.2l.2 .5M51.8 216.7h113.7M165.5 216.7a3.9 3.9 0 0 0 3.8 0M165.7 216.2l-.2 .5M165.7 216.2l.9 .3 1.3 .1 1.2-.4M169.1 216.2l.2 .5M169.3 216.7h1.9"/>
<path d="M170.7 214.6a3.5 3.5 0 0 1-1.6 1.6M170.7 214.6l.5 .2M170.7 211.2a3.7 3.7 0 0 0-6-1 3.7 3.7 0 0 0 1 6M170.7 211.2l.4 1.2v1.2l-.4 1M171.2 216.7v5M171.2 216.7h5M171.2 214.8a4.3 4.3 0 0 1-1.9 1.9M171.2 211a4.3 4.3 0 0 0-6.8-1.1 4.3 4.3 0 0 0 1.1 6.8M171.2 211l-.5 .2M171.2 211a4 4 0 0 1 0 3.8M171.2 214.8v1.9M176.2 216.7a5 5 0 0 1-5 5"/>
<path d="M176.2 216.7l.4 .4M176.2 204.1h.3v2.5h-.3zM176.6 217.1a5 5 0 0 1-5 4.9M45.7 222h125.9M46.1 221.7h125.1M46.1 221.7l-.4 .3M56.6 221.8h3.9zM126 221.9h2.5zM128.3 221.9h2.5zM128.3 221.8h2.5zM130.6 221.9h2.5zM130.6 221.8h2.5z"/>
<path d="M133 222h2.5zM133 221.8h2.5zM133 221.9h2.5zM135.3 221.8h2.5zM135.3 221.9h2.5zM137.6 221.8h2.5zM137.6 222h2.5zM137.6 221.9h2.5zM139.9 221.9h2.5zM139.9 221.8h2.5zM142.2 221.8h2.5zM142.2 222h2.5z"/>
<path d="M142.2 221.9h2.5zM144.5 221.9h2.5zM144.5 221.8h2.5zM146.9 221.8h2.4zM146.9 221.9h2.4zM146.9 222h2.4zM149.2 221.9h2.5zM149.2 221.8h2.5zM151.5 221.8h2.5zM151.5 221.9h2.5zM153.8 221.9h2.5zM171.2 221.7l.4 .3"/>
<circle cx="150.4" cy="34.3" r="1.24"/>
<circle cx="150.4" cy="26.3" r="1.25"/>
<circle cx="152.7" cy="38.3" r="1.25"/>
<circle cx="152.7" cy="30.3" r="1.25"/>
<circle cx="155" cy="34.3" r="1.24"/>
<circle cx="150.4" cy="42.3" r="1.25"/>
<circle cx="58.5" cy="66.6" r="2.01"/>
<circle cx="49.9" cy="120.4" r="2.99"/>
<circle cx="49.9" cy="120.4" r="3.5"/>
<circle cx="167.4" cy="120.4" r="3.5"/>
<circle cx="167.4" cy="120.4" r="2.99"/>
<circle cx="49.9" cy="212.9" r="2.99"/>
<circle cx="49.9" cy="212.9" r="3.5"/>
<circle cx="167.4" cy="212.9" r="3.5"/>
<circle cx="167.4" cy="212.9" r="2.99"/>
</g>
<g fill="none" stroke="#000" stroke-width=".2">
<path d="M147.8 12.3v8.8M175.3 18.7l1.2 1.2M175.3 14.2l1.2 1.3M176.5 18.9l-1.2 1.3M176.5 14.4l-1.2 1.3M40.7 33.6l1.3 1.3M40.8 38.1l1.3 1.3M42 33.4l-1.3 1.3M42.1 37.9l-1.3 1.2M71.9 31.5v47.6M90.3 35.8l1.7 1.7M91.4 35l-1.1 1"/>
<path d="M92 38.8l-1.7 1.8M92.1 24.9l-2.4 .3-1.7 .4-2.5 .9-2 1-2 1.2-1.9 1.6-1.7 1.8-1.2 1.6-1.2 1.9-1.1 2.5-.6 1.8-.4 2.3-.2 1.7 .1 3.2 .5 2.8 .5 1.7M94.7 35.7l1.7 1.7M96.3 34.5l-1.6 1.7M96.4 38.9l-1.7 1.8M99.6 25.9l2.2 .9 1.9 1 3.1 2.3 2.6 2.8 2 3.2 .9 2.1 .6 2 .6 3.8-.2 3.7-.4 2.2-.5 1.7M147.8 23.5v5.6M147.8 31.5v5.6M147.8 39.5v5.6M175.1 36.5l1.3 1.2M175.2 32l1.2 1.3M175.2 27.6l1.2 1.2"/>
<path d="M175.2 23.1l1.3 1.3M176.4 37l-1.3 1.3M176.4 32.5l-1.3 1.3M176.4 28l-1.2 1.2M176.5 23.5l-1.3 1.2M40.8 42.6l1.3 1.3M40.9 47.2l1.2 1.2M40.9 51.7l1.3 1.3M41 56.3l1.2 1.2M42.1 42.3l-1.2 1.3M42.1 46.8l-1.2 1.2M42.2 51.3l-1.3 1.2"/>
<path d="M42.2 55.7l-1.2 1.2M76.7 49.1l2.5 2.5 2.5-2.5M77.2 49.1l-2.5 2.5-.6-.6M81.2 49.1l2.5 2.5 2.5-2.5M88.1 47.1l4.6 4.5 1.5-1.4M89.7 44.2l2.4 2.4M90.3 40.3l1.7 1.8M92.1 43.3l-4.3 4.3M92.1 47.7l-3.9 3.9-2.5-2.5M94.6 49.1l2.6 2.5 2.5-2.5M94.6 44.6l7 7 2.5-2.5M94.7 40.2l1.7 1.7"/>
<path d="M96.4 43.4l-1.8 1.8M98.1 46.2l-3.5 3.5M107 48l3.6 3.6 2.5-2.4M108.1 45.2l-1.1 1.1M108.7 49.1l-2.6 2.5-2.5-2.5M112.6 49.1l.4 .5M147.8 47.5v12.3M147.8 58.6l1.2 1.2 1.3-1.2M152.3 58.6l1.3 1.2 1.2-1.2M156.8 56.6l-.5 .5M159.1 56.4l1 1M159.2 52l.8 .8"/>
<path d="M160 53.3l-.8 .9M160.1 57.8l-2.1 2-1.7-1.7M161.3 58.6l1.2 1.2 1.3-1.2M161.4 54.1l.8 .9M162.2 51.2l-.8 .8M162.2 55.6l-.9 .9M165.8 58.6l1.2 1.2 1.3-1.2M173.7 57.6l.9 .9M174.9 54.3l1.2 1.2M175 49.8l1.2 1.3M175 45.4l1.3 1.2M175 40.9l1.3 1.3"/>
<path d="M176.2 55.2l-4.7 4.6-1.2-1.2M176.2 50.6l-1.2 1.3M176.3 46.1l-1.3 1.2M176.3 41.6l-1.3 1.2M41 60.8l1.3 1.3M41 65.3l1.3 1.3M41.1 69.8l1.2 1.3M41.1 74.4l4.7 4.6 1.2-1.2M42.2 60.1l-1.2 1.3M42.3 64.6l-1.3 1.2M42.3 69l-1.2 1.3M42.4 73.5l-1.3 1.2"/>
<path d="M43.6 76.8l-.9 .9M49 77.8l1.3 1.3 1.2-1.3M55.6 75.3l1.1 1.2M55.8 71.2l.9 .8M56.7 72.6l-.9 .9M56.7 77.1l-1.9 2-1.3-1.3M58 77.7l1.3 1.4 1.2-1.3M58 73.3l.9 .9M58.8 70.5l-.8 .8M58.9 74.9l-.9 .9M62.5 77.8l1.2 1.3 1.3-1.3M67 77.8l1.2 1.3 1.3-1.3"/>
<path d="M71.5 77.8l.4 .4M114.1 77.3l-1 1M118.9 77l1.8 1.9M118.9 68.1l1.7 1.7M119.9 67l-1 1M120.6 70.8l-1.7 1.8 1.8 1.8M120.7 75.3l-1.8 1.8M120.7 79.7l-4.1 4.1-3.5-3.5M123.2 76.9l3.8 3.8M123.3 72.5l1.7 1.7M123.3 68l1.4 1.4M124 72l-.7 .7"/>
<path d="M124.9 66.5l-1.6 1.7M125 75.4l-1.8 1.8M126.4 78.5l-3.2 3.3M106.9 83.8l-1-2.1-.7-1.9-.4-1.8-.2-2.3v-2.2l.4-2.4 .8-2.5 .8-1.8 1.2-1.9 1.1-1.4 1.8-1.7 1.8-1.3 1.6-.9 2.4-1 2.2-.6 2.4-.3 2.6 .1 2.3 .4 2.7 .9 1.8 .8 1.5 1 1.8 1.5 1.7 1.8 1.4 2 1 1.9 .6 1.8 .5 1.7 .3 2.6v2.3l-.4 2.5-.7 2.3-1.2 2.5M109.5 82l-1.8 1.8-1.6-1.5M114.7 81.2l-2.6 2.6-.1-.2M118.6 81.3l2.5 2.5 1.5-1.5M127.6 81.3l2.5 2.5 2.5-2.5M128.1 81.3l-2.5 2.5-2.4-2.5M132.1 81.3l2.5 2.5 2.5-2.5M136.6 81.3l1.1 1.1"/>
</g>
<text font-size="8.5" x="150" y="279.7">04</text>
<text font-size="5.6" x="144" y="260.4">Bottom Part</text>
<g font-size="5.3">
<text x="38.5" y="9.5">4</text>
<text x="83.5" y="9.5">3</text>
<text x="133.6" y="9.5">2</text>
<text x="178.6" y="9.5">1</text>
<text x="16.2" y="31.2">F</text>
<text x="201.2" y="31.2">F</text>
<text x="16.1" y="75.5">E</text>
<text x="201.1" y="75.5">E</text>
<text x="15.5" y="125.5">D</text>
<text x="200.5" y="125.5">D</text>
<text x="15.4" y="175.5">C</text>
<text x="200.4" y="175.5">C</text>
<text x="16" y="225.5">B</text>
<text x="201" y="225.5">B</text>
<text x="15.5" y="269.7">A</text>
<text x="200.5" y="269.7">A</text>
<text x="38.5" y="291.5">4</text>
<text x="83.5" y="291.5">3</text>
<text x="133.6" y="291.5">2</text>
<text x="178.6" y="291.5">1</text>
</g>
<g font-size="4.7" fill="#808080">
<text x="65.2" y="15.7" transform="rotate(30 65.2 15.7)">R0.3</text>
<text x="103.6" y="15.3">6.01</text>
<text x="88.1" y="20.4">0.5°</text>
<text x="59" y="26.4">2.69</text>
<text x="58.9" y="30.8">1.01</text>
<text x="97.5" y="40.3" transform="rotate(12 97.5 40.3)">30°</text>
<text x="118" y="41.5" transform="rotate(-90 118 41.5)">1.50</text>
<text x="124.1" y="40.3" transform="rotate(-90 124.1 40.3)">5.00</text>
<text x="132.6" y="55.9">6.01</text>
<text x="106.2" y="61.7">1.01</text>
<text x="126.7" y="64" transform="rotate(24 126.7 64)">0.5°</text>
<text x="133.3" y="60.1">2.69</text>
<text x="125.5" y="71.6" transform="rotate(15 125.5 71.6)">30°</text>
<text x="109.7" y="73.2" transform="rotate(-90 109.7 73.2)">15</text>
<text x="145" y="76.8" transform="rotate(-90 145 76.8)">1.85</text>
<text x="139.4" y="94.7" transform="rotate(-90 139.4 94.7)">1.50</text>
<text x="111" y="109.6" transform="rotate(-90 111 109.6)">23.06</text>
<text x="117.7" y="109.6" transform="rotate(-90 117.7 109.6)">12.01</text>
<text x="126.4" y="108.3" transform="rotate(-90 126.4 108.3)">8.00</text>
<text x="119.7" y="120.6">R3</text>
</g>
<g font-size="4.7">
<text x="109" y="29.2" transform="rotate(-90 109 29.2)">1.00</text>
<text x="78.7" y="31.3" transform="rotate(-90 78.7 31.3)">15.00</text>
<text x="27.5" y="40.8">2.5</text>
<text x="157.6" y="44.4">V</text>
<text x="84.2" y="59.7">DETAIL S</text>
<text x="81.1" y="64.2">SCALE 1 : 1</text>
<text x="153.7" y="65.6">SECTION U-U</text>
<text x="29.7" y="68.3" transform="rotate(-90 29.7 68.3)">60.00</text>
<text x="155.5" y="70.1">SCALE 1 : 2</text>
<text x="68" y="83.7">S</text>
<text x="38.7" y="87.3">SECTION R-R</text>
<text x="107.7" y="89.5">DETAIL V</text>
<text x="40.2" y="91.8">SCALE 1 : 2</text>
<text x="105" y="94">SCALE 1 : 1</text>
<text x="81" y="97">270.00</text>
<text x="133.6" y="100.3">3.00</text>
<text x="148.4" y="103.8">21.00</text>
<text x="140.8" y="131.5">52.00</text>
<text x="21.7" y="145.1">R</text>
<text x="193" y="145.7">R</text>
<text x="21.1" y="152.3">U</text>
<text x="193" y="152.6">U</text>
<text x="185.8" y="188.3" transform="rotate(-90 185.8 188.3)">220.00</text>
<text x="34.7" y="203" transform="rotate(-90 34.7 203)">15.00</text>
<text x="30" y="222.8" transform="rotate(-90 30 222.8)">17.50</text>
<text x="41.1" y="228.9">17.50</text>
<text x="65" y="242.2">6/9/2024</text>
<text x="91.7" y="278.3">ABS</text>
</g>
<text font-size="3.9" x="190.9" y="275.5">A4</text>
<text font-size="2.5" x="28.4" y="255.7">Lahiru Cooray</text>
<text font-size="2.1" x="65" y="255.7">6/9/2024</text>
<g font-size="2">
<text x="20.6" y="234.6">UNLESS OTHERWISE SPECIFIED:</text>
<text x="20.6" y="237.1">DIMENSIONS ARE IN MILLIMETERS</text>
<text x="20.6" y="239.6">SURFACE FINISH:</text>
<text x="54.4" y="234.6">FINISH:</text>
<text x="101.3" y="234.5">DEBURR AND</text>
<text x="101.3" y="237">BREAK SHARP</text>
<text x="101.3" y="239.5">EDGES</text>
<text x="132.6" y="236">DO NOT SCALE DRAWING</text>
<text x="173.3" y="236.2">REVISION</text>
<text x="20.6" y="242.1">TOLERANCES:</text>
<text x="22.2" y="244.6">LINEAR:</text>
<text x="22.2" y="247.1">ANGULAR:</text>
<text x="34.3" y="252">NAME</text>
<text x="50" y="251.9">SIGNATURE</text>
<text x="67.2" y="251.9">DATE</text>
<text x="120.1" y="251.9">TITLE:</text>
<text x="20.6" y="256.1">DRAWN</text>
<text x="20.9" y="260.3">CHK'D</text>
<text x="20.4" y="264.4">APPV'D</text>
<text x="21.1" y="268.8">MFG</text>
<text x="21.5" y="273">Q.A</text>
<text x="75.6" y="272.5">MATERIAL:</text>
<text x="120" y="272.5">DWG NO.</text>
<text x="75.6" y="285.5">WEIGHT:</text>
<text x="120.1" y="285.6">SCALE:1:2</text>
<text x="164.5" y="285.6">SHEET 4 OF 4</text>
</g>
</svg>
